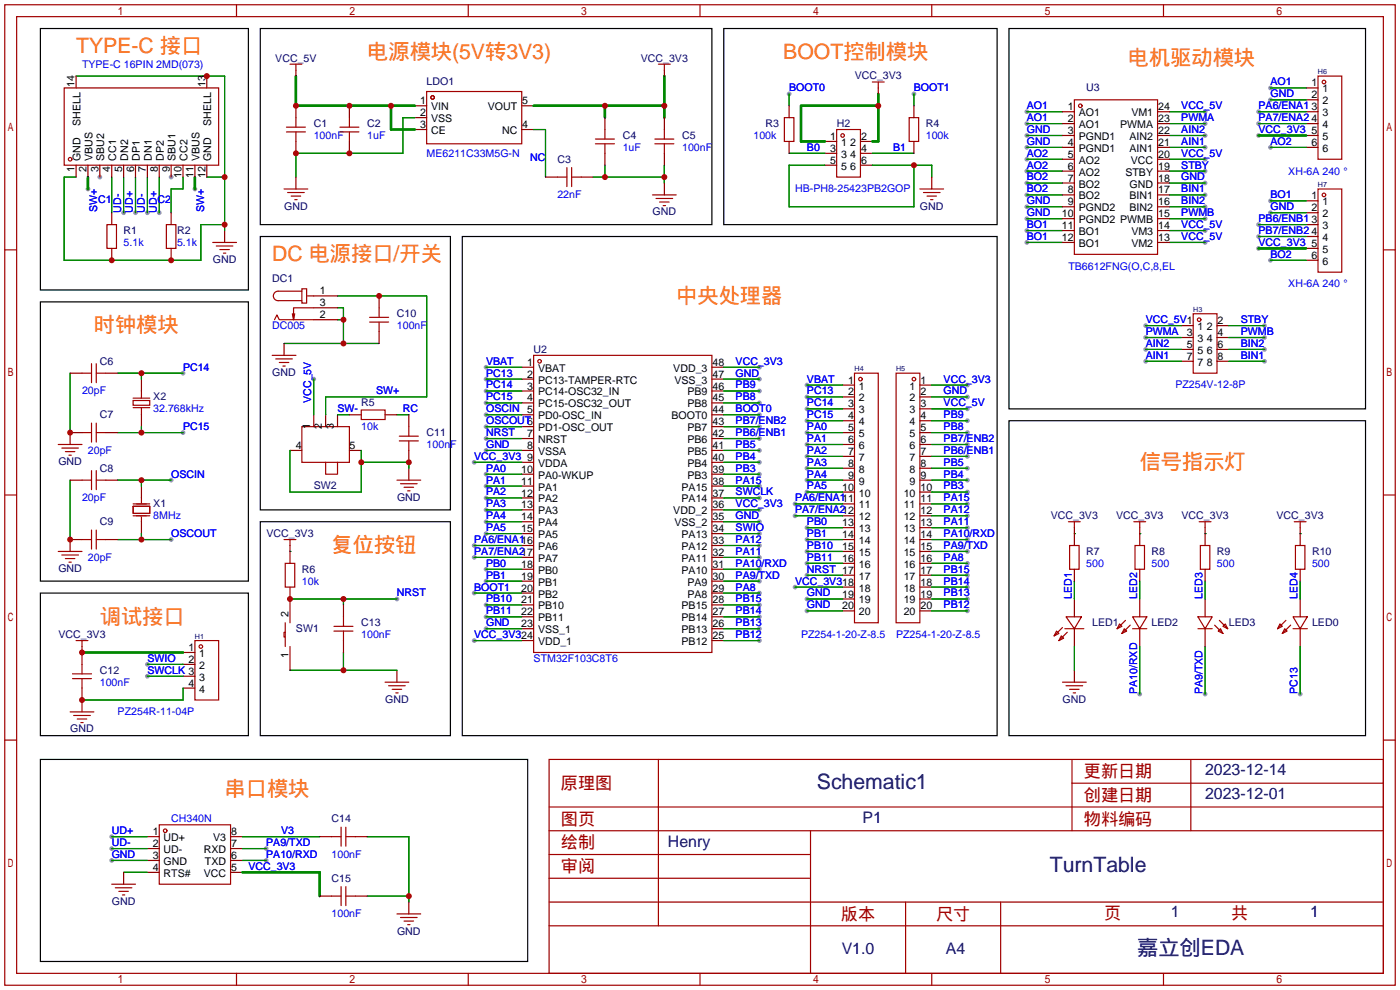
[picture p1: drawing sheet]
<svg xmlns="http://www.w3.org/2000/svg" width="299mm" height="212mm" viewBox="0 0 299 212" stroke-linecap="round" stroke-linejoin="round" font-family="sans-serif">
<g fill="#999">
<circle cx="21.3" cy="37.8" r=".51"/>
<circle cx="36.6" cy="37.8" r=".51"/>
<circle cx="31.5" cy="45.5" r=".51"/>
<circle cx="23.9" cy="178.8" r=".51"/>
<circle cx="29" cy="45.5" r=".51"/>
<circle cx="23.9" cy="181.4" r=".51"/>
<circle cx="56.9" cy="181.4" r=".51"/>
<circle cx="56.9" cy="183.9" r=".51"/>
<circle cx="23.9" cy="183.9" r=".51"/>
<circle cx="39.1" cy="79.8" r=".51"/>
<circle cx="39.1" cy="92.5" r=".51"/>
<circle cx="36.6" cy="102.6" r=".51"/>
<circle cx="36.6" cy="115.3" r=".51"/>
<circle cx="162.3" cy="88.6" r=".51"/>
<circle cx="103.9" cy="83.6" r=".51"/>
<circle cx="103.9" cy="86.1" r=".51"/>
<circle cx="103.9" cy="88.6" r=".51"/>
<circle cx="103.9" cy="91.2" r=".51"/>
<circle cx="101.3" cy="126.7" r=".51"/>
<circle cx="162.3" cy="121.7" r=".51"/>
<circle cx="162.3" cy="124.2" r=".51"/>
<circle cx="34" cy="45.5" r=".51"/>
<circle cx="26.4" cy="45.5" r=".51"/>
<circle cx="18.8" cy="40.4" r=".51"/>
<circle cx="41.7" cy="40.4" r=".51"/>
<circle cx="257.6" cy="23.9" r=".51"/>
<circle cx="257.6" cy="49.3" r=".51"/>
<circle cx="257.6" cy="51.8" r=".51"/>
<circle cx="219.5" cy="23.9" r=".51"/>
<circle cx="219.5" cy="26.4" r=".51"/>
<circle cx="219.5" cy="29" r=".51"/>
<circle cx="219.5" cy="31.5" r=".51"/>
<circle cx="219.5" cy="34" r=".51"/>
<circle cx="219.5" cy="36.6" r=".51"/>
<circle cx="219.5" cy="39.1" r=".51"/>
<circle cx="219.5" cy="41.7" r=".51"/>
<circle cx="219.5" cy="44.2" r=".51"/>
<circle cx="219.5" cy="46.7" r=".51"/>
<circle cx="219.5" cy="49.3" r=".51"/>
<circle cx="219.5" cy="51.8" r=".51"/>
<circle cx="257.6" cy="46.7" r=".51"/>
<circle cx="257.6" cy="44.2" r=".51"/>
<circle cx="257.6" cy="41.7" r=".51"/>
<circle cx="257.6" cy="39.1" r=".51"/>
<circle cx="257.6" cy="36.6" r=".51"/>
<circle cx="257.6" cy="34" r=".51"/>
<circle cx="257.6" cy="31.5" r=".51"/>
<circle cx="257.6" cy="29" r=".51"/>
<circle cx="257.6" cy="26.4" r=".51"/>
<circle cx="168.7" cy="20.1" r=".51"/>
<circle cx="195.3" cy="20.1" r=".51"/>
<circle cx="271.5" cy="18.8" r=".51"/>
<circle cx="271.5" cy="31.5" r=".51"/>
<circle cx="271.5" cy="21.3" r=".51"/>
<circle cx="269" cy="23.9" r=".51"/>
<circle cx="269" cy="26.4" r=".51"/>
<circle cx="269" cy="29" r=".51"/>
<circle cx="271.5" cy="42.9" r=".51"/>
<circle cx="271.5" cy="45.5" r=".51"/>
<circle cx="269" cy="48" r=".51"/>
<circle cx="269" cy="50.5" r=".51"/>
<circle cx="269" cy="53.1" r=".51"/>
<circle cx="271.5" cy="55.6" r=".51"/>
<circle cx="31.5" cy="142" r=".51"/>
<circle cx="31.5" cy="144.5" r=".51"/>
<circle cx="162.3" cy="78.5" r=".51"/>
<circle cx="162.3" cy="81" r=".51"/>
<circle cx="162.3" cy="83.6" r=".51"/>
<circle cx="162.3" cy="86.1" r=".51"/>
<circle cx="162.3" cy="91.2" r=".51"/>
<circle cx="162.3" cy="93.7" r=".51"/>
<circle cx="162.3" cy="96.3" r=".51"/>
<circle cx="162.3" cy="98.8" r=".51"/>
<circle cx="162.3" cy="101.3" r=".51"/>
<circle cx="162.3" cy="103.9" r=".51"/>
<circle cx="162.3" cy="106.4" r=".51"/>
<circle cx="162.3" cy="109" r=".51"/>
<circle cx="162.3" cy="111.5" r=".51"/>
<circle cx="162.3" cy="114" r=".51"/>
<circle cx="162.3" cy="116.6" r=".51"/>
<circle cx="162.3" cy="119.1" r=".51"/>
<circle cx="162.3" cy="126.7" r=".51"/>
<circle cx="162.3" cy="129.3" r=".51"/>
<circle cx="162.3" cy="131.8" r=".51"/>
<circle cx="162.3" cy="134.4" r=".51"/>
<circle cx="162.3" cy="136.9" r=".51"/>
<circle cx="103.9" cy="78.5" r=".51"/>
<circle cx="103.9" cy="81" r=".51"/>
<circle cx="103.9" cy="93.7" r=".51"/>
<circle cx="103.9" cy="96.3" r=".51"/>
<circle cx="101.3" cy="98.8" r=".51"/>
<circle cx="103.9" cy="101.3" r=".51"/>
<circle cx="103.9" cy="103.9" r=".51"/>
<circle cx="103.9" cy="106.4" r=".51"/>
<circle cx="103.9" cy="109" r=".51"/>
<circle cx="103.9" cy="111.5" r=".51"/>
<circle cx="103.9" cy="114" r=".51"/>
<circle cx="101.3" cy="116.6" r=".51"/>
<circle cx="101.3" cy="119.1" r=".51"/>
<circle cx="103.9" cy="121.7" r=".51"/>
<circle cx="103.9" cy="124.2" r=".51"/>
<circle cx="103.9" cy="129.3" r=".51"/>
<circle cx="103.9" cy="131.8" r=".51"/>
<circle cx="103.9" cy="134.4" r=".51"/>
<circle cx="101.3" cy="136.9" r=".51"/>
<circle cx="84.8" cy="128" r=".51"/>
<circle cx="243.6" cy="148.3" r=".51"/>
<circle cx="257.6" cy="148.3" r=".51"/>
<circle cx="270.3" cy="69.6" r=".51"/>
<circle cx="270.3" cy="72.1" r=".51"/>
<circle cx="270.3" cy="74.7" r=".51"/>
<circle cx="270.3" cy="77.2" r=".51"/>
<circle cx="244.9" cy="69.6" r=".51"/>
<circle cx="244.9" cy="72.1" r=".51"/>
<circle cx="244.9" cy="74.7" r=".51"/>
<circle cx="244.9" cy="77.2" r=".51"/>
<circle cx="67.1" cy="81" r=".51"/>
<circle cx="277.9" cy="148.3" r=".51"/>
<circle cx="206.8" cy="82.3" r=".51"/>
<circle cx="206.8" cy="84.8" r=".51"/>
<circle cx="206.8" cy="87.4" r=".51"/>
<circle cx="206.8" cy="89.9" r=".51"/>
<circle cx="206.8" cy="92.5" r=".51"/>
<circle cx="206.8" cy="95" r=".51"/>
<circle cx="206.8" cy="97.5" r=".51"/>
<circle cx="206.8" cy="100.1" r=".51"/>
<circle cx="206.8" cy="102.6" r=".51"/>
<circle cx="206.8" cy="105.2" r=".51"/>
<circle cx="206.8" cy="107.7" r=".51"/>
<circle cx="206.8" cy="110.2" r=".51"/>
<circle cx="206.8" cy="112.8" r=".51"/>
<circle cx="206.8" cy="115.3" r=".51"/>
<circle cx="206.8" cy="117.9" r=".51"/>
<circle cx="206.8" cy="120.4" r=".51"/>
<circle cx="206.8" cy="122.9" r=".51"/>
<circle cx="206.8" cy="125.5" r=".51"/>
<circle cx="206.8" cy="128" r=".51"/>
<circle cx="206.8" cy="130.6" r=".51"/>
<circle cx="172.5" cy="82.3" r=".51"/>
<circle cx="172.5" cy="84.8" r=".51"/>
<circle cx="172.5" cy="87.4" r=".51"/>
<circle cx="172.5" cy="89.9" r=".51"/>
<circle cx="172.5" cy="92.5" r=".51"/>
<circle cx="172.5" cy="95" r=".51"/>
<circle cx="172.5" cy="97.5" r=".51"/>
<circle cx="172.5" cy="100.1" r=".51"/>
<circle cx="172.5" cy="102.6" r=".51"/>
<circle cx="172.5" cy="105.2" r=".51"/>
<circle cx="169.9" cy="107.7" r=".51"/>
<circle cx="169.9" cy="110.2" r=".51"/>
<circle cx="172.5" cy="112.8" r=".51"/>
<circle cx="172.5" cy="115.3" r=".51"/>
<circle cx="172.5" cy="117.9" r=".51"/>
<circle cx="172.5" cy="120.4" r=".51"/>
<circle cx="172.5" cy="122.9" r=".51"/>
<circle cx="169.9" cy="125.5" r=".51"/>
<circle cx="172.5" cy="128" r=".51"/>
<circle cx="172.5" cy="130.6" r=".51"/>
</g>
<g fill="none" stroke="#a10000" stroke-width=".25">
<path d="M1 1h297.2v209.6h-297.2zM3.6 3.6h292.1v204.4h-292.1zM13.7 18.8h33v16.5h-33zM50.5 1v2.6M62 13.7h2.5M63.2 13.7v1.3M91.2 19.6h20.3v11.1h-20.3zM100.1 1v2.6M140.7 13.7h2.6M142 13.7v1.3M149.6 1v2.6M186.4 17.5h2.6"/>
<path d="M187.7 17.5v1.3M199.1 1v2.6M248.7 1v2.6M281.7 16.3h5.1v17.7h-5.1zM61.2 28.2h4.1M61.2 27.2h4.1M63.2 25.1v2.1M63.2 28.2v2M72.6 28.2h4.1M72.6 27.2h4.1M74.7 25.1v2.1M74.7 28.2v2"/>
<path d="M119.1 37.8h2.1M121.2 35.8v4.1M122.2 35.8v4.1M122.2 37.8h2M127.3 30.7h4M127.3 29.7h4M129.3 27.7v2M129.3 30.7v2.1M140 30.7h4M140 29.7h4M142 27.7v2M142 30.7v2.1"/>
<path d="M167.6 25.1h2.1v5.1h-2.1zM178.8 27.7h5.1v10.1h-5.1zM194.3 25.1h2v5.1h-2zM229.6 21.3h17.8v33.1h-17.8zM1 53.4h2.6M22.9 48h2v5.1h-2zM35.6 48h2v5.1h-2zM45.5 51.8h5M46.2 52.6h3.6M47 53.3h2M47.8 54.1h.5M60.7 40.4h5.1"/>
<path d="M61.5 41.1h3.5M62.2 41.9h2.1M63 42.7h.5M139.4 41.7h5.1M140.2 42.4h3.6M141 43.2h2M141.7 43.9h.5M196.6 40.4h5.1M197.4 41.1h3.5M198.1 41.9h2.1M198.9 42.7h.5M281.7 40.4h5.1v17.8h-5.1z"/>
<path d="M295.7 53.4h2.5M17.5 79.8h2.1M19.6 77.7v4.1M20.6 79.8h2M20.6 77.7v4.1M58.2 75.9h5M58.7 68.3l.5-1 .5 1h7.4M58.9 76.7h3.6M59.7 77.5h2M60.5 78.2h.5M63 67.1l-.3 1.2M64.5 61.7h1v3.1h-1z"/>
<path d="M64.5 62.2h-5.1a1.02 1.02 0 0 0-1 1 1.02 1.02 0 0 0 1 1.1h5.1M65.5 63.2h1.6M67.1 65.8h-4.4v2.5l-.2-1.2M79 68.8h4.1M79 67.8h4.1M81 65.8v2M81 68.8v2.1M114 75.9h38.1v63.5h-38.1zM182.6 79.8h5.1v53.3h-5.1zM191.5 79.8h5.1v53.3h-5.1zM255 67.1h5.1v12.7h-5.1zM12.4 95h5.1"/>
<path d="M13.2 95.8h3.6M14 96.5h2M14.7 97.3h.5M17.5 92.5h2.1M19.6 90.4v4.1M20.6 90.4v4.1M20.6 92.5h2M28.4 85.6h3.6v1h-3.6zM28.4 87.1h3.6M28.4 85.1h3.6M30.2 83.6v1.5M30.2 87.1v1.5"/>
<path d="M64.5 91.2h10.2v7.6h-10.2zM69.6 98.8v2.5h2.5v-2.5M77.2 87.6h5.1v2.1h-5.1zM85.3 94.2h4.1M85.3 93.2h4.1M87.4 91.2v2M87.4 94.2v2.1M1 105.8h2.6M12.4 117.9h5.1M13.2 118.6h3.6M14 119.4h2M17.5 115.3h2.1"/>
<path d="M17.5 102.6h2.1M19.6 100.6v4M19.6 113.3v4M20.6 115.3h2M20.6 102.6h2M20.6 100.6v4M20.6 113.3v4M28.4 108.2h3.6v1.5h-3.6zM28.4 110.2h3.6M28.4 107.7h3.6M30.2 106.4v1M30.2 110.5v1"/>
<path d="M60.7 115.3h2.5M62 115.3v1.3M84.8 102.6h5.1M85.6 103.4h3.6M86.4 104.1h2M87.1 104.9h.5M228.3 111.5h2.6M228.6 116.6h2v5.1h-2zM229.6 111.5v1.3M242.3 111.5h2.6M242.6 116.6h2v5.1h-2zM243.6 111.5v1.3"/>
<path d="M256.3 111.5h2.5M256.5 116.6h2.1v5.1h-2.1zM257.6 111.5v1.3M276.6 111.5h2.5M276.9 116.6h2v5.1h-2zM277.9 111.5v1.3M295.7 105.8h2.5M14.7 120.1h.5M16.3 136.9h2.5M17.5 136.9v1.3M41.7 136.9h5v12.7h-5zM61 120.4h2v5.1h-2z"/>
<path d="M61 135.1h-.3v1h.3M61 133.1v5.1M71.4 133.9h4M71.4 134.9h4M73.4 131.8v2.1M73.4 134.9v2M225.8 134.9l.5 .5-1 .5zM226.8 135.9l.5 .5-1 .5zM227.1 134.1l-1.8 1.8M227.6 134.4h4M227.8 131.8h3.3l-1.5 2.6zM228.1 135.1l-1.8 1.8"/>
<path d="M239.3 133.4l.5 .5-1 .5zM240.3 134.4l.5 .5-1 .5zM240.5 132.6l-1.7 1.8M241.6 133.6l-1.8 1.8M242.1 131.8h3l-1.5 2.6zM242.1 134.4h3M256 131.8h3.1l-1.5 2.6zM256 134.4h3.1M259.6 133.6l1.8 1.8M260.3 134.9l.6-.5 .5 1zM260.6 132.6l1.8 1.8M261.4 133.9l.5-.5 .5 1z"/>
<path d="M273.6 133.4l.5 .5-1.1 .5zM274.6 134.4l.5 .5-1 .5zM274.8 132.6l-1.8 1.8M275.8 133.6l-1.7 1.8M276.4 131.8h3l-1.5 2.6zM276.4 134.4h3M1 158.2h2.6M15 152.1h5.1M15.5 145h4.1M15.5 144h4.1M15.7 152.9h3.6M16.5 153.7h2"/>
<path d="M17.3 154.4h.5M17.5 142v2M17.5 145v2.1M82.3 145.8h5.1M83.1 146.6h3.5M83.8 147.3h2.1M84.6 148.1h.5M227.1 145.8h5.1M227.8 146.6h3.6M228.6 147.3h2M229.4 148.1h.5M295.7 158.2h2.5"/>
<path d="M34 176.3h15.3v12.7h-15.3zM70.9 178.8h2M72.9 176.8v4M73.9 178.8h2M73.9 176.8v4M117.3 162.3h178.4v45.7h-178.4zM117.3 177.5h178.4M117.3 172.5h178.4M140.7 162.3v35.6M173.2 177.5v30.5M229.1 162.3v15.2M229.1 167.4h66.6"/>
<path d="M254.5 162.3v15.2M23.9 189h5.1M24.6 189.7h3.6M25.4 190.5h2M26.2 191.3h.5M70.9 191.5h2M72.9 189.5v4M73.9 189.5v4M73.9 191.5h2M84.8 195.3h5.1M85.6 196.1h3.6M86.4 196.9h2"/>
<path d="M87.1 197.6h.5M117.3 182.6h55.9M117.3 197.9h178.4M117.3 192.8h178.4M117.3 187.7h55.9M193.5 192.8v15.2M213.9 192.8v15.2M50.5 208v2.6M100.1 208v2.6M149.6 208v2.6M199.1 208v2.6M248.7 208v2.6"/>
<circle cx="283" cy="17.5" r=".38"/>
<circle cx="15" cy="34" r=".38"/>
<circle cx="92.5" cy="20.8" r=".38"/>
<circle cx="180.1" cy="29" r=".38"/>
<circle cx="230.9" cy="22.6" r=".38"/>
<circle cx="283" cy="41.7" r=".38"/>
<circle cx="115.3" cy="77.2" r=".38"/>
<circle cx="256.3" cy="68.3" r=".38"/>
<circle cx="183.9" cy="81" r=".38"/>
<circle cx="195.3" cy="81" r=".38"/>
<circle cx="42.9" cy="138.2" r=".38"/>
<circle cx="35.3" cy="177.5" r=".38"/>
</g>
<g fill="none" stroke="#870000" stroke-width=".25">
<path d="M16.3 16.3v2.5M44.2 16.3v2.5M63.2 15v1.3M142 15v1.3M187.7 18.8v1.3M279.1 18.8h2.6M16.3 35.3v2.5M18.8 35.3v2.5M21.3 35.3v2.5M23.9 35.3v2.5M26.4 35.3v2.5M29 35.3v2.5"/>
<path d="M31.5 35.3v2.5M34 35.3v2.5M36.6 35.3v2.5M39.1 35.3v2.5M41.7 35.3v2.5M44.2 35.3v2.5M63.2 22.6v2.5M63.2 30.2v2.6M63.2 37.8v2.6M74.7 22.6v2.5M74.7 30.2v2.6M88.6 22.6h2.6"/>
<path d="M88.6 25.1h2.6M88.6 27.7h2.6M111.5 22.6h2.5M111.5 27.7h2.5M116.6 37.8h2.5M124.2 37.8h2.5M129.3 25.1v2.6M129.3 32.8v2.5M142 25.1v2.6M142 32.8v2.5M142 39.1v2.6M168.7 22.6v2.5"/>
<path d="M168.7 30.2v2.6M176.3 30.2h2.5M176.3 35.3h2.5M176.3 32.8h2.5M183.9 30.2h2.5M183.9 35.3h2.5M183.9 32.8h2.5M195.3 22.6v2.5M195.3 30.2v2.6M199.1 37.8v2.6M227.1 23.9h2.5M227.1 26.4h2.5"/>
<path d="M227.1 29h2.5M227.1 31.5h2.5M227.1 34h2.5M227.1 36.6h2.5M227.1 39.1h2.5M247.4 23.9h2.5M247.4 26.4h2.5M247.4 29h2.5M247.4 31.5h2.5M247.4 34h2.5M247.4 36.6h2.5M247.4 39.1h2.5"/>
<path d="M279.1 21.3h2.6M279.1 23.9h2.6M279.1 26.4h2.6M279.1 29h2.6M279.1 31.5h2.6M23.9 45.5v2.5M23.9 53.1v2.5M36.6 45.5v2.5M36.6 53.1v2.5M48 49.3v2.5M227.1 41.7h2.5M227.1 44.2h2.5"/>
<path d="M227.1 46.7h2.5M227.1 49.3h2.5M227.1 51.8h2.5M247.4 41.7h2.5M247.4 44.2h2.5M247.4 46.7h2.5M247.4 49.3h2.5M247.4 51.8h2.5M279.1 42.9h2.6M279.1 45.5h2.6M279.1 48h2.6M279.1 50.5h2.6"/>
<path d="M279.1 53.1h2.6M279.1 55.6h2.6M15 79.8h2.5M22.6 79.8h2.5M60.7 73.4v2.5M67.1 63.2h5M67.1 68.3h5M67.1 65.8h5M81 63.2v2.6M81 70.9v2.5M111.5 78.5h2.5M152.1 78.5h2.6"/>
<path d="M252.5 69.6h2.5M252.5 77.2h2.5M252.5 72.1h2.5M252.5 74.7h2.5M260.1 69.6h2.5M260.1 77.2h2.5M260.1 72.1h2.5M260.1 74.7h2.5M17.5 92.5h-2.5v2.5M22.6 92.5h2.5M30.2 81v2.6M30.2 88.6v2.6"/>
<path d="M62 96.3h2.5M67.1 88.6v2.6M69.6 88.6v2.6M72.1 88.6v2.6M74.7 88.6h2.5M74.7 96.3h2.5M82.3 88.6h2.5M87.4 88.6v2.6M87.4 96.3v2.5M111.5 81h2.5M111.5 83.6h2.5M111.5 86.1h2.5"/>
<path d="M111.5 88.6h2.5M111.5 91.2h2.5M111.5 93.7h2.5M111.5 96.3h2.5M111.5 98.8h2.5M152.1 81h2.6M152.1 83.6h2.6M152.1 86.1h2.6M152.1 88.6h2.6M152.1 91.2h2.6M152.1 93.7h2.6M152.1 96.3h2.6"/>
<path d="M152.1 98.8h2.6M180.1 82.3h2.5M180.1 84.8h2.5M180.1 87.4h2.5M180.1 89.9h2.5M180.1 92.5h2.5M180.1 95h2.5M180.1 97.5h2.5M196.6 82.3h2.5M196.6 84.8h2.5M196.6 87.4h2.5M196.6 89.9h2.5"/>
<path d="M196.6 92.5h2.5M196.6 95h2.5M196.6 97.5h2.5M15 102.6h2.5M17.5 115.3h-2.5v2.6M22.6 102.6h2.5M22.6 115.3h2.5M30.2 103.9v2.5M30.2 111.5v2.5M62 116.6v3.8M87.4 100.1v2.5M111.5 101.3h2.5"/>
<path d="M111.5 103.9h2.5M111.5 106.4h2.5M111.5 109h2.5M111.5 111.5h2.5M111.5 114h2.5M111.5 116.6h2.5M111.5 119.1h2.5M152.1 101.3h2.6M152.1 103.9h2.6M152.1 106.4h2.6M152.1 109h2.6M152.1 111.5h2.6"/>
<path d="M152.1 114h2.6M152.1 116.6h2.6M152.1 119.1h2.6M180.1 100.1h2.5M180.1 102.6h2.5M180.1 105.2h2.5M180.1 107.7h2.5M180.1 110.2h2.5M180.1 112.8h2.5M180.1 115.3h2.5M180.1 117.9h2.5M196.6 100.1h2.5"/>
<path d="M196.6 102.6h2.5M196.6 105.2h2.5M196.6 107.7h2.5M196.6 110.2h2.5M196.6 112.8h2.5M196.6 115.3h2.5M196.6 117.9h2.5M229.6 112.8v3.8M243.6 112.8v3.8M257.6 112.8v3.8M277.9 112.8v3.8M17.5 138.2v3.8"/>
<path d="M39.1 139.4h2.6M62 125.5v7.6M62 138.2v5.1M73.4 129.3v2.5M73.4 136.9v2.5M111.5 121.7h2.5M111.5 124.2h2.5M111.5 126.7h2.5M111.5 129.3h2.5M111.5 131.8h2.5M111.5 134.4h2.5M111.5 136.9h2.5"/>
<path d="M152.1 121.7h2.6M152.1 124.2h2.6M152.1 126.7h2.6M152.1 129.3h2.6M152.1 131.8h2.6M152.1 134.4h2.6M152.1 136.9h2.6M180.1 120.4h2.5M180.1 122.9h2.5M180.1 125.5h2.5M180.1 128h2.5M180.1 130.6h2.5"/>
<path d="M196.6 120.4h2.5M196.6 122.9h2.5M196.6 125.5h2.5M196.6 128h2.5M196.6 130.6h2.5M229.6 121.7v2.5M229.6 128v3.8M229.6 134.4v3.8M243.6 121.7v2.5M243.6 128v3.8M243.6 134.4v3.8M257.6 121.7v2.5"/>
<path d="M257.6 128v3.8M257.6 134.4v3.8M277.9 121.7v2.5M277.9 128v3.8M277.9 134.4v3.8M17.5 147.1v5M39.1 142h2.6M39.1 144.5h2.6M39.1 147.1h2.6M84.8 143.3v2.5M229.6 143.3v2.5M31.5 178.8h2.5"/>
<path d="M49.3 178.8h2.5M68.3 178.8h2.6M75.9 178.8h2.6M26.4 186.4v2.6M31.5 181.4h2.5M31.5 183.9h2.5M31.5 186.4h2.5M49.3 181.4h2.5M49.3 183.9h2.5M49.3 186.4h2.5M68.3 191.5h2.6M75.9 191.5h2.6"/>
<path d="M87.4 192.8v2.5"/>
</g>
<g fill="none" stroke="#008700" stroke-width=".25">
<path d="M16.3 16.3h31.7v33M271.5 18.8h7.6M16.3 37.8h-2.6v17.8h29.2v-7.6h5.1M23.9 37.8v7.7M26.4 37.8v7.7M29 37.8v7.7M31.5 37.8v7.7M34 37.8v7.7M39.1 37.8v2.6h-2.5v5.1M44.2 37.8h3.8M88.6 25.1h-2.5v7.7h-22.9v5M114 27.7h2.6v10.1"/>
<path d="M126.7 37.8h15.3M129.3 35.3v2.5M142 35.3v3.8M168.7 20.1v2.5M168.7 32.8h7.6M176.3 35.3h-7.6v8.9h26.6v-8.9M186.4 35.3h12.7v2.5M186.4 32.8h8.9M195.3 20.1v2.5M219.5 23.9h7.6M219.5 26.4h7.6M219.5 29h7.6"/>
<path d="M219.5 31.5h7.6M219.5 34h7.6M219.5 36.6h7.6M219.5 39.1h7.6M249.9 23.9h7.7M249.9 26.4h7.7M249.9 29h7.7M249.9 31.5h7.7M249.9 34h7.7M249.9 36.6h7.7M249.9 39.1h7.7M269 23.9h10.1"/>
<path d="M269 26.4h10.1M271.5 31.5h7.6M271.5 21.3h7.6M219.5 44.2h7.6M219.5 49.3h7.6M219.5 51.8h7.6M219.5 41.7h7.6M219.5 46.7h7.6M249.9 44.2h7.7M249.9 49.3h7.7M249.9 51.8h7.7M249.9 41.7h7.7"/>
<path d="M249.9 46.7h7.7M269 48h10.1M269 50.5h10.1M271.5 42.9h7.6M271.5 45.5h7.6M271.5 55.6h7.6M15 79.8v12.7M25.1 79.8h14M30.2 79.8v1.2M60.7 73.4h20.3M72.1 65.8h1.3v7.6M72.1 63.2h19.1v21.6h-21.6v3.8"/>
<path d="M72.1 68.3h1.3M103.9 78.5h7.6M154.7 78.5h7.6M244.9 69.6h7.6M244.9 72.1h7.6M244.9 74.7h7.6M244.9 77.2h7.6M262.6 69.6h7.7M262.6 72.1h7.7M262.6 74.7h7.7M262.6 77.2h7.7M25.1 92.5h14"/>
<path d="M30.2 91.2v1.3M62 96.3v8.9h15.2v-8.9M67.1 81v7.6M72.1 88.6h2.6M77.2 98.8h10.2v1.3M84.8 88.6h2.6M101.3 98.8h10.2M103.9 88.6h7.6M103.9 83.6h7.6M103.9 86.1h7.6M103.9 91.2h7.6M103.9 81h7.6"/>
<path d="M103.9 93.7h7.6M103.9 96.3h7.6M154.7 88.6h7.6M154.7 83.6h7.6M154.7 86.1h7.6M154.7 91.2h7.6M154.7 81h7.6M154.7 93.7h7.6M154.7 96.3h7.6M154.7 98.8h7.6M172.5 92.5h7.6M172.5 84.8h7.6"/>
<path d="M172.5 82.3h7.6M172.5 87.4h7.6M172.5 89.9h7.6M172.5 95h7.6M172.5 97.5h7.6M199.1 92.5h7.7M199.1 84.8h7.7M199.1 82.3h7.7M199.1 87.4h7.7M199.1 89.9h7.7M199.1 95h7.7M199.1 97.5h7.7"/>
<path d="M15 102.6v12.7M25.1 102.6h11.5M25.1 115.3h11.5M30.2 102.6v1.3M30.2 114v1.3M62 117.9h.1M101.3 116.6h10.2M101.3 119.1h10.2M103.9 101.3h7.6M103.9 103.9h7.6M103.9 106.4h7.6M103.9 109h7.6"/>
<path d="M103.9 111.5h7.6M103.9 114h7.6M154.7 101.3h7.6M154.7 103.9h7.6M154.7 106.4h7.6M154.7 109h7.6M154.7 111.5h7.6M154.7 114h7.6M154.7 116.6h7.6M154.7 119.1h7.6M169.9 107.7h10.2M169.9 110.2h10.2"/>
<path d="M172.5 102.6h7.6M172.5 115.3h7.6M172.5 100.1h7.6M172.5 105.2h7.6M172.5 112.8h7.6M172.5 117.9h7.6M199.1 102.6h7.7M199.1 115.3h7.7M199.1 100.1h7.7M199.1 105.2h7.7M199.1 107.7h7.7M199.1 110.2h7.7"/>
<path d="M199.1 112.8h7.7M199.1 117.9h7.7M229.6 114h.1M243.6 114h.1M257.6 114h.1M277.9 114h.1M62 128h22.8M73.4 128v1.3M73.4 139.4v3.9M101.3 126.7h10.2M101.3 136.9h10.2M103.9 121.7h7.6"/>
<path d="M103.9 124.2h7.6M103.9 129.3h7.6M103.9 131.8h7.6M103.9 134.4h7.6M154.7 126.7h7.6M154.7 121.7h7.6M154.7 124.2h7.6M154.7 129.3h7.6M154.7 131.8h7.6M154.7 134.4h7.6M154.7 136.9h7.6M169.9 125.5h10.2"/>
<path d="M172.5 128h7.6M172.5 120.4h7.6M172.5 122.9h7.6M172.5 130.6h7.6M199.1 128h7.7M199.1 120.4h7.7M199.1 122.9h7.7M199.1 125.5h7.7M199.1 130.6h7.7M229.6 124.2v3.8M229.6 138.2v5.1M243.6 124.2v3.8"/>
<path d="M243.6 138.2v10.1M257.6 124.2v3.8M257.6 138.2v10.1M277.9 124.2v3.8M277.9 138.2v10.1M31.5 142h7.6M31.5 144.5h7.6M39.1 147.1v2.5h-21.6M62 143.3h22.8M23.9 178.8h7.6M51.8 178.8h16.5M78.5 178.8h8.9v14"/>
<path d="M23.9 181.4h7.6M23.9 183.9h7.6M26.4 186.4h5.1M51.8 181.4h5.1M51.8 183.9h5.1M78.5 191.5h8.9"/>
</g>
<g fill="none" stroke="#008700" stroke-width=".51">
<path d="M63.2 16.3v6.3h25.4M142 16.3v8.8M18.8 37.8v2.6M41.7 37.8v2.6M83.6 22.6v5.1h5M114 22.6h28M129.3 22.6v2.5M187.7 22.6h-16.5v7.6h5.1M187.7 20.1v10.1h-1.3M269 29h10.1M269 53.1h10.1M17.5 139.4h21.6"/>
<path d="M51.8 186.4h16.5v5.1"/>
</g>
<path d="M8.6 6.1h44.5v55.9h-44.5zM55.6 6.1h96.5v41.9h-96.5zM154.7 6.1h58.4v41.9h-58.4zM215.6 6.1h76.2v81.3h-76.2zM55.6 50.5h40.7v58.5h-40.7zM98.8 50.5h114.3v106.7h-114.3zM8.6 64.5h44.5v59.7h-44.5zM215.6 89.9h76.2v67.3h-76.2zM55.6 111.5h40.7v45.7h-40.7zM8.6 126.7h44.5v30.5h-44.5zM8.6 162.3h104.2v43.2h-104.2z" fill="none" stroke="#000" stroke-width=".25"/>
<g fill="#c00">
<circle cx="187.7" cy="22.6" r=".63"/>
<circle cx="195.3" cy="35.3" r=".63"/>
<circle cx="15" cy="92.5" r=".63"/>
<circle cx="15" cy="115.3" r=".63"/>
<circle cx="30.2" cy="79.8" r=".63"/>
<circle cx="30.2" cy="92.5" r=".63"/>
<circle cx="30.2" cy="102.6" r=".63"/>
<circle cx="30.2" cy="115.3" r=".63"/>
<circle cx="63.2" cy="22.6" r=".63"/>
<circle cx="83.6" cy="22.6" r=".63"/>
<circle cx="74.7" cy="22.6" r=".63"/>
<circle cx="129.3" cy="22.6" r=".63"/>
<circle cx="142" cy="22.6" r=".63"/>
<circle cx="129.3" cy="37.8" r=".63"/>
<circle cx="142" cy="37.8" r=".63"/>
<circle cx="63.2" cy="32.8" r=".63"/>
<circle cx="74.7" cy="32.8" r=".63"/>
<circle cx="17.5" cy="139.4" r=".63"/>
<circle cx="17.5" cy="149.6" r=".63"/>
<circle cx="87.4" cy="191.5" r=".63"/>
<circle cx="73.4" cy="143.3" r=".63"/>
<circle cx="73.4" cy="128" r=".63"/>
<circle cx="62" cy="128" r=".63"/>
<circle cx="81" cy="63.2" r=".63"/>
<circle cx="73.4" cy="73.4" r=".63"/>
<circle cx="73.4" cy="68.3" r=".63"/>
<circle cx="87.4" cy="98.8" r=".63"/>
<circle cx="77.2" cy="98.8" r=".63"/>
<circle cx="48" cy="37.8" r=".63"/>
<circle cx="48" cy="48" r=".63"/>
<circle cx="36.6" cy="55.6" r=".63"/>
<circle cx="23.9" cy="55.6" r=".63"/>
<circle cx="44.2" cy="16.3" r=".63"/>
</g>
<g font-size="4.5" fill="#f60">
<text x="16.3" y="11.4">TYPE-C 接口</text>
<text x="78.5" y="12.6">电源模块(5V转3V3)</text>
<text x="167.4" y="12.6">BOOT控制模块</text>
<text x="241" y="13.9">电机驱动模块</text>
<text x="58.2" y="55.8">DC 电源接口/开关</text>
<text x="144.5" y="64.7">中央处理器</text>
<text x="20.1" y="71">时钟模块</text>
<text x="243.6" y="100.3">信号指示灯</text>
<text x="70.9" y="118">复位按钮</text>
<text x="21.3" y="133.3">调试接口</text>
<text x="48" y="170.1">串口模块</text>
</g>
<g font-size="4.5" fill="#000080">
<text x="174.6" y="168.6">Schematic1</text>
<text x="224.4" y="186.3">TurnTable</text>
<text x="243" y="204.1">嘉立创EDA</text>
</g>
<g font-size="3.7" fill="#a00000">
<text x="231.6" y="166.1">更新日期</text>
<text x="119.9" y="168.6">原理图</text>
<text x="231.6" y="171.2">创建日期</text>
<text x="119.9" y="176.3">图页</text>
<text x="231.6" y="176.3">物料编码</text>
<text x="119.9" y="181.3">绘制</text>
<text x="119.9" y="186.4">审阅</text>
<text x="179.7" y="196.6">版本</text>
<text x="200" y="196.6">尺寸</text>
<text x="236" y="196.3">页</text>
<text x="263.1" y="196.3">共</text>
</g>
<g font-size="3.4" fill="#000080">
<text x="257.6" y="165.7">2023-12-14</text>
<text x="257.6" y="170.8">2023-12-01</text>
<text x="184.4" y="175.9">P1</text>
<text x="142.7" y="181">Henry</text>
<text x="250.3" y="196">1</text>
<text x="280" y="196">1</text>
<text x="179.9" y="203.8">V1.0</text>
<text x="202.1" y="203.8">A4</text>
</g>
<g font-size="2.3" fill="#00f">
<text x="17.5" y="14.4">TYPE-C 16PIN 2MD(073)</text>
<text x="168.7" y="19.5">BOOT0</text>
<text x="195.3" y="19.5">BOOT1</text>
<text x="219.5" y="23.3">AO1</text>
<text x="252.5" y="23.3">VCC_5V</text>
<text x="269" y="23.3">PA6/ENA1</text>
<text x="271.5" y="18.3">AO1</text>
<text x="271.5" y="20.8">GND</text>
<text x="67.1" y="29.7">100nF</text>
<text x="78.5" y="29.7">1uF</text>
<text x="161" y="29.7">100k</text>
<text x="197.9" y="29.7">100k</text>
<text x="219.5" y="25.9">AO1</text>
<text x="219.5" y="28.4">GND</text>
<text x="252.5" y="28.4">AIN2</text>
<text x="252.5" y="25.9">PWMA</text>
<text x="269" y="25.9">PA7/ENA2</text>
<text x="269" y="28.4">VCC_3V3</text>
<text x="91.2" y="33.5">ME6211C33M5G-N</text>
<text x="113.3" y="34.5">NC</text>
<text x="133.1" y="32.2">1uF</text>
<text x="145.8" y="32.2">100nF</text>
<text x="172.5" y="32.2">B0</text>
<text x="190.9" y="32.2">B1</text>
<text x="219.5" y="31">GND</text>
<text x="219.5" y="33.5">AO2</text>
<text x="252.5" y="33.5">VCC_5V</text>
<text x="252.5" y="31">AIN1</text>
<text x="271.5" y="31">AO2</text>
<text x="169.9" y="41.1">HB-PH8-25423PB2GOP</text>
<text x="219.5" y="36">AO2</text>
<text x="219.5" y="38.6">BO2</text>
<text x="219.5" y="41.1">BO2</text>
<text x="252.5" y="41.1">BIN1</text>
<text x="252.5" y="38.6">GND</text>
<text x="252.5" y="36">STBY</text>
<text x="275.3" y="37.3">XH-6A 240</text>
<text x="20.8" y="45.4" transform="rotate(-90 20.8 45.4)">SW+</text>
<text x="21" y="43.4">C1</text>
<text x="25.9" y="45.5" transform="rotate(-90 25.9 45.5)">UD-</text>
<text x="28.4" y="45.5" transform="rotate(-90 28.4 45.5)">UD+</text>
<text x="31" y="45.5" transform="rotate(-90 31 45.5)">UD-</text>
<text x="33.5" y="45.5" transform="rotate(-90 33.5 45.5)">UD+</text>
<text x="33.7" y="43.4">C2</text>
<text x="43.7" y="45.4" transform="rotate(-90 43.7 45.4)">SW+</text>
<text x="119.1" y="42.4">22nF</text>
<text x="219.5" y="43.7">GND</text>
<text x="219.5" y="46.2">GND</text>
<text x="252.5" y="46.2">PWMB</text>
<text x="252.5" y="43.7">BIN2</text>
<text x="269" y="47.5">PB6/ENB1</text>
<text x="271.5" y="42.4">BO1</text>
<text x="271.5" y="44.9">GND</text>
<text x="26.4" y="52.5">5.1k</text>
<text x="37.8" y="52.5">5.1k</text>
<text x="219.5" y="48.7">BO1</text>
<text x="219.5" y="51.3">BO1</text>
<text x="252.5" y="48.7">VCC_5V</text>
<text x="252.5" y="51.3">VCC_5V</text>
<text x="269" y="50">PB7/ENB2</text>
<text x="269" y="52.5">VCC_3V3</text>
<text x="228.3" y="57.6">TB6612FNG(O,C,8,EL</text>
<text x="271.5" y="55.1">BO2</text>
<text x="275.3" y="61.4">XH-6A 240</text>
<text x="58.2" y="70.3">DC005</text>
<text x="84.8" y="70.3">100nF</text>
<text x="244.9" y="69.1">VCC_5V1</text>
<text x="244.9" y="71.6">PWMA</text>
<text x="265.2" y="69.1">STBY</text>
<text x="265.2" y="71.6">PWMB</text>
<text x="103.9" y="77.9">VBAT</text>
<text x="157.2" y="77.9">VCC_3V3</text>
<text x="244.9" y="74.1">AIN2</text>
<text x="244.9" y="76.7">AIN1</text>
<text x="265.2" y="74.1">BIN2</text>
<text x="265.2" y="76.7">BIN1</text>
<text x="39.1" y="79.2">PC14</text>
<text x="103.9" y="83">PC14</text>
<text x="103.9" y="80.5">PC13</text>
<text x="157.2" y="80.5">GND</text>
<text x="157.2" y="83">PB9</text>
<text x="172.5" y="81.8">VBAT</text>
<text x="201.7" y="81.8">VCC_3V3</text>
<text x="251.2" y="83">PZ254V-12-8P</text>
<text x="17.5" y="84.3">20pF</text>
<text x="32.8" y="88.1">32.768kHz</text>
<text x="66.5" y="86.1" transform="rotate(-90 66.5 86.1)">VCC_5V</text>
<text x="72.1" y="88.1">SW-</text>
<text x="80.4" y="84.3">SW+</text>
<text x="86.1" y="88.1">RC</text>
<text x="103.9" y="85.6">PC15</text>
<text x="103.9" y="88.1">OSCIN</text>
<text x="157.2" y="88.1">BOOT0</text>
<text x="157.2" y="85.6">PB8</text>
<text x="172.5" y="84.3">PC13</text>
<text x="172.5" y="86.8">PC14</text>
<text x="172.5" y="89.4">PC15</text>
<text x="201.7" y="84.3">GND</text>
<text x="201.7" y="86.8">VCC_5V</text>
<text x="201.7" y="89.4">PB9</text>
<text x="39.1" y="91.9">PC15</text>
<text x="77.2" y="91.9">10k</text>
<text x="91.2" y="95.7">100nF</text>
<text x="103.9" y="90.6">OSCOUT6</text>
<text x="103.9" y="93.2">NRST</text>
<text x="103.9" y="95.7">GND</text>
<text x="157.2" y="90.6">PB7/ENB2</text>
<text x="157.2" y="93.2">PB6/ENB1</text>
<text x="157.2" y="95.7">PB5</text>
<text x="172.5" y="91.9">PA0</text>
<text x="172.5" y="94.5">PA1</text>
<text x="201.7" y="91.9">PB8</text>
<text x="201.7" y="94.5">PB7/ENB2</text>
<text x="18.8" y="97">20pF</text>
<text x="101.3" y="98.3">VCC_3V3</text>
<text x="103.9" y="100.8">PA0</text>
<text x="157.2" y="98.3">PB4</text>
<text x="157.2" y="100.8">PB3</text>
<text x="172.5" y="97">PA2</text>
<text x="172.5" y="99.5">PA3</text>
<text x="201.7" y="97">PB6/ENB1</text>
<text x="201.7" y="99.5">PB5</text>
<text x="17.5" y="107.2">20pF</text>
<text x="36.6" y="102.1">OSCIN</text>
<text x="103.9" y="103.3">PA1</text>
<text x="103.9" y="105.9">PA2</text>
<text x="157.2" y="103.3">PA15</text>
<text x="157.2" y="105.9">SWCLK</text>
<text x="169.9" y="107.2">PA6/ENA111</text>
<text x="172.5" y="102.1">PA4</text>
<text x="172.5" y="104.6">PA5</text>
<text x="201.7" y="102.1">PB4</text>
<text x="201.7" y="104.6">PB3</text>
<text x="201.7" y="107.2">PA15</text>
<text x="32.8" y="111">8MHz</text>
<text x="103.9" y="108.4">PA3</text>
<text x="103.9" y="111">PA4</text>
<text x="103.9" y="113.5">PA5</text>
<text x="157.2" y="108.4">VCC_3V3</text>
<text x="157.2" y="111">GND</text>
<text x="157.2" y="113.5">SWIO</text>
<text x="169.9" y="109.7">PA7/ENA212</text>
<text x="172.5" y="112.2">PB0</text>
<text x="201.7" y="109.7">PA12</text>
<text x="201.7" y="112.2">PA11</text>
<text x="18.8" y="119.9">20pF</text>
<text x="36.6" y="114.8">OSCOUT</text>
<text x="101.3" y="116">PA6/ENA116</text>
<text x="101.3" y="118.6">PA7/ENA217</text>
<text x="157.2" y="116">PA12</text>
<text x="157.2" y="118.6">PA11</text>
<text x="172.5" y="114.8">PB1</text>
<text x="172.5" y="117.3">PB10</text>
<text x="172.5" y="119.9">PB11</text>
<text x="201.7" y="114.8">PA10/RXD</text>
<text x="201.7" y="117.3">PA9/TXD</text>
<text x="201.7" y="119.9">PA8</text>
<text x="64.5" y="124.9">10k</text>
<text x="103.9" y="121.1">PB0</text>
<text x="103.9" y="123.7">PB1</text>
<text x="157.2" y="121.1">PA10/RXD</text>
<text x="157.2" y="123.7">PA9/TXD</text>
<text x="169.9" y="124.9">VCC_3V318</text>
<text x="172.5" y="122.4">NRST 17</text>
<text x="201.7" y="122.4">PB15</text>
<text x="201.7" y="124.9">PB14</text>
<text x="232.2" y="121.1">500</text>
<text x="246.1" y="121.1">500</text>
<text x="260.1" y="121.1">500</text>
<text x="280.4" y="121.1">500</text>
<text x="84.8" y="127.5">NRST</text>
<text x="101.3" y="126.2">BOOT1</text>
<text x="103.9" y="128.7">PB10</text>
<text x="103.9" y="131.3">PB11</text>
<text x="157.2" y="126.2">PA8</text>
<text x="157.2" y="128.7">PB15</text>
<text x="157.2" y="131.3">PB14</text>
<text x="172.5" y="127.5">GND</text>
<text x="172.5" y="130">GND</text>
<text x="201.7" y="127.5">PB13</text>
<text x="201.7" y="130">PB12</text>
<text x="229.1" y="128" transform="rotate(-90 229.1 128)">LED1</text>
<text x="243" y="128" transform="rotate(-90 243 128)">LED2</text>
<text x="257" y="128" transform="rotate(-90 257 128)">LED3</text>
<text x="277.3" y="128" transform="rotate(-90 277.3 128)">LED4</text>
<text x="77.2" y="136.4">100nF</text>
<text x="101.3" y="136.4">VCC_3V324</text>
<text x="103.9" y="133.8">GND</text>
<text x="157.2" y="133.8">PB13</text>
<text x="157.2" y="136.4">PB12</text>
<text x="171.2" y="136.4">PZ254-1-20-Z-8.5</text>
<text x="191.5" y="136.4">PZ254-1-20-Z-8.5</text>
<text x="31.5" y="141.4">SWIO</text>
<text x="31.5" y="144">SWCLK 3</text>
<text x="114" y="141.4">STM32F103C8T6</text>
<text x="21.3" y="146.5">100nF</text>
<text x="243" y="148.3" transform="rotate(-90 243 148.3)">PA10/RXD</text>
<text x="257" y="148.3" transform="rotate(-90 257 148.3)">PA9/TXD</text>
<text x="277.3" y="148.3" transform="rotate(-90 277.3 148.3)">PC13</text>
<text x="25.1" y="152.9">PZ254R-11-04P</text>
<text x="23.9" y="178.3">UD+</text>
<text x="36.6" y="175.7">CH340N</text>
<text x="60.1" y="178.3">V3</text>
<text x="23.9" y="180.8">UD-</text>
<text x="23.9" y="183.4">GND</text>
<text x="53.1" y="185.9">VCC_3V3</text>
<text x="56.9" y="180.8">PA9/TXD</text>
<text x="56.9" y="183.4">PA10/RXD</text>
<text x="70.9" y="183.4">100nF</text>
<text x="70.9" y="196.1">100nF</text>
</g>
<g font-size="2.3" fill="#000080">
<text x="58.8" y="13.2">VCC_5V</text>
<text x="136.9" y="13.2">VCC_3V3</text>
<text x="182.7" y="17">VCC_3V3</text>
<text x="91.2" y="18.3">LDO1</text>
<text x="232.2" y="19.5">U3</text>
<text x="67.1" y="27.1">C1</text>
<text x="78.5" y="27.1">C2</text>
<text x="133.1" y="29.7">C4</text>
<text x="145.8" y="29.7">C5</text>
<text x="163.6" y="27.1">R3</text>
<text x="178.8" y="27.1">H2</text>
<text x="197.9" y="27.1">R4</text>
<text x="119.1" y="34.8">C3</text>
<text x="60.7" y="44.8">GND</text>
<text x="139.5" y="46.1">GND</text>
<text x="196.6" y="44.8">GND</text>
<text x="26.4" y="50">R1</text>
<text x="37.8" y="50">R2</text>
<text x="45.5" y="56.2">GND</text>
<text x="58.2" y="60.2">DC1</text>
<text x="84.8" y="67.8">C10</text>
<text x="21.3" y="77.9">C6</text>
<text x="114" y="75.4">U2</text>
<text x="58.2" y="80.3">GND</text>
<text x="21.3" y="89.4">C7</text>
<text x="32.8" y="85.6">X2</text>
<text x="77.2" y="86.8">R5</text>
<text x="91.2" y="93.2">C11</text>
<text x="12.5" y="99.4">GND</text>
<text x="21.3" y="100.8">C8</text>
<text x="67.1" y="104.6">SW2</text>
<text x="84.9" y="107">GND</text>
<text x="21.3" y="112.2">C9</text>
<text x="32.8" y="108.4">X1</text>
<text x="224.6" y="111">VCC_3V3</text>
<text x="238.5" y="111">VCC_3V3</text>
<text x="252.5" y="111">VCC_3V3</text>
<text x="272.8" y="111">VCC_3V3</text>
<text x="56.9" y="114.8">VCC_3V3</text>
<text x="232.2" y="118.6">R7</text>
<text x="246.1" y="118.6">R8</text>
<text x="260.1" y="118.6">R9</text>
<text x="280.4" y="118.6">R10</text>
<text x="12.5" y="122.3">GND</text>
<text x="64.5" y="122.4">R6</text>
<text x="12.5" y="136.4">VCC_3V3</text>
<text x="63.2" y="135.1">SW1</text>
<text x="77.2" y="133.8">C13</text>
<text x="233.4" y="133.8">LED1</text>
<text x="246.1" y="133.8">LED2</text>
<text x="262.6" y="133.8">LED3</text>
<text x="280.4" y="133.8">LED0</text>
<text x="21.3" y="144">C12</text>
<text x="82.3" y="150.2">GND</text>
<text x="227.1" y="150.2">GND</text>
<text x="15" y="156.5">GND</text>
<text x="70.9" y="175.7">C14</text>
<text x="70.9" y="188.4">C15</text>
<text x="23.9" y="193.4">GND</text>
<text x="84.9" y="199.7">GND</text>
</g>
<g font-size="2.3">
<text x="15.9" y="18.7" transform="rotate(-90 15.9 18.7)">14</text>
<text x="43.9" y="18.7" transform="rotate(-90 43.9 18.7)">13</text>
<text x="89.8" y="22.3">1</text>
<text x="92.1" y="23.6">VIN</text>
<text x="104.3" y="23.6">VOUT</text>
<text x="111.6" y="22.3">5</text>
<text x="228.2" y="23.6">1</text>
<text x="247.5" y="23.6">24</text>
<text x="280.3" y="18.5">1</text>
<text x="280.3" y="21">2</text>
<text x="280.3" y="23.6">3</text>
<text x="282.6" y="19.8">1</text>
<text x="282.6" y="22.3">2</text>
<text x="17.2" y="26.9" transform="rotate(-90 17.2 26.9)">SHELL</text>
<text x="45.2" y="26.9" transform="rotate(-90 45.2 26.9)">SHELL</text>
<text x="89.8" y="24.8">2</text>
<text x="89.8" y="27.4">3</text>
<text x="92.1" y="26.1">VSS</text>
<text x="92.1" y="28.6">CE</text>
<text x="107.3" y="28.6">NC</text>
<text x="111.6" y="27.4">4</text>
<text x="177.4" y="29.9">1</text>
<text x="184" y="29.9">2</text>
<text x="228.2" y="26.1">2</text>
<text x="228.2" y="28.6">3</text>
<text x="230.6" y="24.8">AO1</text>
<text x="230.6" y="27.4">AO1</text>
<text x="230.6" y="29.9">PGND1</text>
<text x="239.4" y="27.4">PWMA</text>
<text x="241.4" y="29.9">AIN2</text>
<text x="241.8" y="24.8">VM1</text>
<text x="247.5" y="28.6">22</text>
<text x="247.5" y="26.1">23</text>
<text x="280.3" y="26.1">4</text>
<text x="280.3" y="28.6">5</text>
<text x="282.6" y="24.8">3</text>
<text x="282.6" y="27.4">4</text>
<text x="282.6" y="29.9">5</text>
<text x="17.2" y="34.4" transform="rotate(-90 17.2 34.4)">GND</text>
<text x="19.8" y="34.4" transform="rotate(-90 19.8 34.4)">VBUS</text>
<text x="22.3" y="34.4" transform="rotate(-90 22.3 34.4)">SBU2</text>
<text x="24.8" y="34.4" transform="rotate(-90 24.8 34.4)">CC1</text>
<text x="27.4" y="34.4" transform="rotate(-90 27.4 34.4)">DN2</text>
<text x="29.9" y="34.4" transform="rotate(-90 29.9 34.4)">DP1</text>
<text x="32.5" y="34.4" transform="rotate(-90 32.5 34.4)">DN1</text>
<text x="35" y="34.4" transform="rotate(-90 35 34.4)">DP2</text>
<text x="37.5" y="34.4" transform="rotate(-90 37.5 34.4)">SBU1</text>
<text x="40.1" y="34.4" transform="rotate(-90 40.1 34.4)">CC2</text>
<text x="42.6" y="34.4" transform="rotate(-90 42.6 34.4)">VBUS</text>
<text x="45.2" y="34.4" transform="rotate(-90 45.2 34.4)">GND</text>
<text x="177.4" y="32.5">3</text>
<text x="177.4" y="35">5</text>
<text x="179.8" y="31.2">1</text>
<text x="179.8" y="33.7">3</text>
<text x="181.7" y="33.7">4</text>
<text x="181.7" y="31.2">2</text>
<text x="184" y="35">6</text>
<text x="184" y="32.5">4</text>
<text x="228.2" y="31.2">4</text>
<text x="228.2" y="33.7">5</text>
<text x="230.6" y="32.5">PGND1</text>
<text x="230.6" y="35">AO2</text>
<text x="241.4" y="32.5">AIN1</text>
<text x="241.7" y="35">VCC</text>
<text x="247.5" y="33.7">20</text>
<text x="247.5" y="31.2">21</text>
<text x="280.3" y="31.2">6</text>
<text x="282.6" y="32.5">6</text>
<text x="15.9" y="36.7" transform="rotate(-90 15.9 36.7)">1</text>
<text x="18.5" y="36.7" transform="rotate(-90 18.5 36.7)">2</text>
<text x="21" y="36.7" transform="rotate(-90 21 36.7)">3</text>
<text x="23.6" y="36.7" transform="rotate(-90 23.6 36.7)">4</text>
<text x="26.1" y="36.7" transform="rotate(-90 26.1 36.7)">5</text>
<text x="28.6" y="36.7" transform="rotate(-90 28.6 36.7)">6</text>
<text x="31.2" y="36.7" transform="rotate(-90 31.2 36.7)">7</text>
<text x="33.7" y="36.7" transform="rotate(-90 33.7 36.7)">8</text>
<text x="36.3" y="36.7" transform="rotate(-90 36.3 36.7)">9</text>
<text x="38.8" y="38" transform="rotate(-90 38.8 38)">10</text>
<text x="41.3" y="38" transform="rotate(-90 41.3 38)">11</text>
<text x="43.9" y="38" transform="rotate(-90 43.9 38)">12</text>
<text x="179.8" y="36.3">5</text>
<text x="181.7" y="36.3">6</text>
<text x="228.2" y="36.3">6</text>
<text x="228.2" y="38.8">7</text>
<text x="228.2" y="41.3">8</text>
<text x="230.6" y="37.5">AO2</text>
<text x="230.6" y="40.1">BO2</text>
<text x="240.5" y="37.5">STBY</text>
<text x="241.4" y="40.1">GND</text>
<text x="247.5" y="41.3">17</text>
<text x="247.5" y="38.8">18</text>
<text x="247.5" y="36.3">19</text>
<text x="227" y="46.4">10</text>
<text x="228.2" y="43.9">9</text>
<text x="230.6" y="42.6">BO2</text>
<text x="230.6" y="45.2">PGND2</text>
<text x="230.6" y="47.7">PGND2 PWMB</text>
<text x="241.4" y="45.2">BIN2</text>
<text x="241.4" y="42.6">BIN1</text>
<text x="247.5" y="46.4">15</text>
<text x="247.5" y="43.9">16</text>
<text x="280.3" y="42.6">1</text>
<text x="280.3" y="45.2">2</text>
<text x="280.3" y="47.7">3</text>
<text x="282.6" y="43.9">1</text>
<text x="282.6" y="46.4">2</text>
<text x="227" y="49">11</text>
<text x="227" y="51.5">12</text>
<text x="230.6" y="50.2">BO1</text>
<text x="230.6" y="52.8">BO1</text>
<text x="241.8" y="52.8">VM2</text>
<text x="241.8" y="50.2">VM3</text>
<text x="247.5" y="51.5">13</text>
<text x="247.5" y="49">14</text>
<text x="280.3" y="50.2">4</text>
<text x="280.3" y="52.8">5</text>
<text x="282.6" y="49">3</text>
<text x="282.6" y="51.5">4</text>
<text x="280.3" y="55.3">6</text>
<text x="282.6" y="54">5</text>
<text x="282.6" y="56.6">6</text>
<text x="68.3" y="62.9">1</text>
<text x="68.3" y="65.5">3</text>
<text x="68.3" y="68">2</text>
<text x="253.6" y="71.8">3</text>
<text x="256" y="70.6">1</text>
<text x="257.9" y="70.6">2</text>
<text x="260.2" y="71.8">4</text>
<text x="260.2" y="69.3">2</text>
<text x="253.6" y="74.4">5</text>
<text x="253.6" y="76.9">7</text>
<text x="256" y="73.1">3</text>
<text x="256" y="75.6">5</text>
<text x="257.9" y="75.6">6</text>
<text x="257.9" y="73.1">4</text>
<text x="260.2" y="76.9">8</text>
<text x="260.2" y="74.4">6</text>
<text x="112.7" y="78.2">1</text>
<text x="112.7" y="80.7">2</text>
<text x="112.7" y="83.3">3</text>
<text x="115" y="79.4">VBAT</text>
<text x="115" y="82">PC13-TAMPER-RTC</text>
<text x="143.9" y="79.4">VDD_3</text>
<text x="144.1" y="82">VSS_3</text>
<text x="152.3" y="83.3">46</text>
<text x="152.3" y="80.7">47</text>
<text x="152.3" y="78.2">48</text>
<text x="181.2" y="82">1</text>
<text x="183.6" y="83.3">1</text>
<text x="194.4" y="83.3">1</text>
<text x="196.7" y="82">1</text>
<text x="256" y="78.2">7</text>
<text x="257.9" y="78.2">8</text>
<text x="112.7" y="85.8">4</text>
<text x="112.7" y="88.3">5</text>
<text x="115" y="84.5">PC14-OSC32_IN</text>
<text x="115" y="87.1">PC15-OSC32_OUT</text>
<text x="115" y="89.6">PD0-OSC_IN</text>
<text x="143.5" y="89.6">BOOT0</text>
<text x="146.9" y="87.1">PB8</text>
<text x="146.9" y="84.5">PB9</text>
<text x="152.3" y="88.3">44</text>
<text x="152.3" y="85.8">45</text>
<text x="181.2" y="84.5">2</text>
<text x="181.2" y="87.1">3</text>
<text x="181.2" y="89.6">4</text>
<text x="183.6" y="85.8">2</text>
<text x="183.6" y="88.3">3</text>
<text x="194.4" y="85.8">2</text>
<text x="194.4" y="88.3">3</text>
<text x="196.7" y="84.5">2</text>
<text x="196.7" y="87.1">3</text>
<text x="196.7" y="89.6">4</text>
<text x="63.3" y="96">4</text>
<text x="66.3" y="91.7" transform="rotate(-90 66.3 91.7)">1</text>
<text x="68.8" y="91.7" transform="rotate(-90 68.8 91.7)">2</text>
<text x="71.3" y="91.7" transform="rotate(-90 71.3 91.7)">3</text>
<text x="74.7" y="96">5</text>
<text x="112.7" y="93.4">7</text>
<text x="112.7" y="96">8</text>
<text x="115" y="92.1">PD1-OSC_OUT</text>
<text x="115" y="94.7">NRST</text>
<text x="146.9" y="94.7">PB6</text>
<text x="146.9" y="92.1">PB7</text>
<text x="152.3" y="96">41</text>
<text x="152.3" y="93.4">42</text>
<text x="152.3" y="90.9">43</text>
<text x="181.2" y="92.1">5</text>
<text x="181.2" y="94.7">6</text>
<text x="183.6" y="90.9">4</text>
<text x="183.6" y="93.4">5</text>
<text x="183.6" y="96">6</text>
<text x="194.4" y="90.9">4</text>
<text x="194.4" y="93.4">5</text>
<text x="194.4" y="96">6</text>
<text x="196.7" y="92.1">5</text>
<text x="196.7" y="94.7">6</text>
<text x="111.4" y="101">10</text>
<text x="112.7" y="98.5">9</text>
<text x="115" y="97.2">VSSA</text>
<text x="115" y="99.8">VDDA</text>
<text x="146.9" y="99.8">PB4</text>
<text x="146.9" y="97.2">PB5</text>
<text x="152.3" y="101">39</text>
<text x="152.3" y="98.5">40</text>
<text x="181.2" y="97.2">7</text>
<text x="181.2" y="99.8">8</text>
<text x="183.6" y="98.5">7</text>
<text x="183.6" y="101">8</text>
<text x="194.4" y="98.5">7</text>
<text x="194.4" y="101">8</text>
<text x="196.7" y="97.2">7</text>
<text x="196.7" y="99.8">8</text>
<text x="111.4" y="103.6">11</text>
<text x="111.4" y="106.1">12</text>
<text x="115" y="102.3">PA0-WKUP</text>
<text x="115" y="104.8">PA1</text>
<text x="115" y="107.4">PA2</text>
<text x="145.7" y="107.4">PA14</text>
<text x="145.7" y="104.8">PA15</text>
<text x="146.9" y="102.3">PB3</text>
<text x="152.3" y="106.1">37</text>
<text x="152.3" y="103.6">38</text>
<text x="180" y="104.8">10</text>
<text x="181.2" y="102.3">9</text>
<text x="183.6" y="103.6">9</text>
<text x="183.6" y="106.1">10</text>
<text x="193.1" y="106.1">10</text>
<text x="194.4" y="103.6">9</text>
<text x="196.7" y="102.3">9</text>
<text x="196.7" y="104.8">10</text>
<text x="196.7" y="107.4">11</text>
<text x="111.4" y="108.7">13</text>
<text x="111.4" y="111.2">14</text>
<text x="111.4" y="113.7">15</text>
<text x="115" y="109.9">PA3</text>
<text x="115" y="112.5">PA4</text>
<text x="143.9" y="109.9">VDD_2</text>
<text x="144.1" y="112.5">VSS_2</text>
<text x="152.3" y="113.7">34</text>
<text x="152.3" y="111.2">35</text>
<text x="152.3" y="108.7">36</text>
<text x="180" y="112.5">13</text>
<text x="183.6" y="108.7">11</text>
<text x="183.6" y="111.2">12</text>
<text x="183.6" y="113.7">13</text>
<text x="193.1" y="108.7">11</text>
<text x="193.1" y="111.2">12</text>
<text x="193.1" y="113.7">13</text>
<text x="196.7" y="109.9">12</text>
<text x="196.7" y="112.5">13</text>
<text x="115" y="115">PA5</text>
<text x="115" y="117.5">PA6</text>
<text x="145.7" y="117.5">PA12</text>
<text x="145.7" y="115">PA13</text>
<text x="152.3" y="118.8">32</text>
<text x="152.3" y="116.3">33</text>
<text x="180" y="115">14</text>
<text x="180" y="117.5">15</text>
<text x="183.6" y="116.3">14</text>
<text x="183.6" y="118.8">15</text>
<text x="193.1" y="116.3">14</text>
<text x="193.1" y="118.8">15</text>
<text x="196.7" y="115">14</text>
<text x="196.7" y="117.5">15</text>
<text x="111.4" y="121.4">18</text>
<text x="111.4" y="123.9">19</text>
<text x="115" y="120.1">PA7</text>
<text x="115" y="122.6">PB0</text>
<text x="115" y="125.2">PB1</text>
<text x="145.7" y="122.6">PA10</text>
<text x="145.7" y="120.1">PA11</text>
<text x="146.9" y="125.2">PA9</text>
<text x="152.3" y="123.9">30</text>
<text x="152.3" y="121.4">31</text>
<text x="180" y="120.1">16</text>
<text x="183.6" y="121.4">16</text>
<text x="183.6" y="123.9">17</text>
<text x="193.1" y="121.4">16</text>
<text x="193.1" y="123.9">17</text>
<text x="196.7" y="120.1">16</text>
<text x="196.7" y="122.6">17</text>
<text x="196.7" y="125.2">18</text>
<text x="61.7" y="131.8" transform="rotate(-90 61.7 131.8)">2</text>
<text x="111.4" y="126.4">20</text>
<text x="111.4" y="129">21</text>
<text x="111.4" y="131.5">22</text>
<text x="115" y="127.7">PB2</text>
<text x="115" y="130.2">PB10</text>
<text x="145.7" y="130.2">PB15</text>
<text x="146.9" y="127.7">PA8</text>
<text x="152.3" y="131.5">27</text>
<text x="152.3" y="129">28</text>
<text x="152.3" y="126.4">29</text>
<text x="180" y="127.7">19</text>
<text x="180" y="130.2">20</text>
<text x="183.6" y="126.4">18</text>
<text x="183.6" y="129">19</text>
<text x="183.6" y="131.5">20</text>
<text x="193.1" y="126.4">18</text>
<text x="193.1" y="129">19</text>
<text x="193.1" y="131.5">20</text>
<text x="196.7" y="127.7">19</text>
<text x="196.7" y="130.2">20</text>
<text x="111.4" y="134.1">23</text>
<text x="115" y="132.8">PB11</text>
<text x="115" y="135.3">VSS_1</text>
<text x="115" y="137.9">VDD_1</text>
<text x="145.7" y="137.9">PB12</text>
<text x="145.7" y="135.3">PB13</text>
<text x="145.7" y="132.8">PB14</text>
<text x="152.3" y="136.6">25</text>
<text x="152.3" y="134.1">26</text>
<text x="40.3" y="139.1">1</text>
<text x="40.3" y="141.7">2</text>
<text x="42.6" y="140.4">1</text>
<text x="42.6" y="142.9">2</text>
<text x="61.7" y="140.7" transform="rotate(-90 61.7 140.7)">1</text>
<text x="40.3" y="146.8">4</text>
<text x="42.6" y="145.5">3</text>
<text x="42.6" y="148">4</text>
<text x="32.6" y="178.5">1</text>
<text x="35" y="179.8">UD+</text>
<text x="45.6" y="179.8">V3</text>
<text x="49.4" y="178.5">8</text>
<text x="32.6" y="183.6">3</text>
<text x="32.6" y="181">2</text>
<text x="35" y="184.9">GND</text>
<text x="35" y="182.3">UD-</text>
<text x="43.6" y="182.3">RXD</text>
<text x="43.8" y="184.9">TXD</text>
<text x="49.4" y="181">7</text>
<text x="49.4" y="183.6">6</text>
<text x="32.6" y="186.1">4</text>
<text x="35" y="187.4">RTS#</text>
<text x="43.6" y="187.4">VCC</text>
<text x="49.4" y="186.1">5</text>
</g>
<g font-size="1.5" fill="#000080">
<text x="281.7" y="15.9">H6</text>
<text x="281.7" y="40">H7</text>
<text x="255" y="66.7">H3</text>
<text x="182.6" y="79.4">H4</text>
<text x="191.5" y="79.4">H5</text>
<text x="41.7" y="136.5">H1</text>
</g>
</svg>
